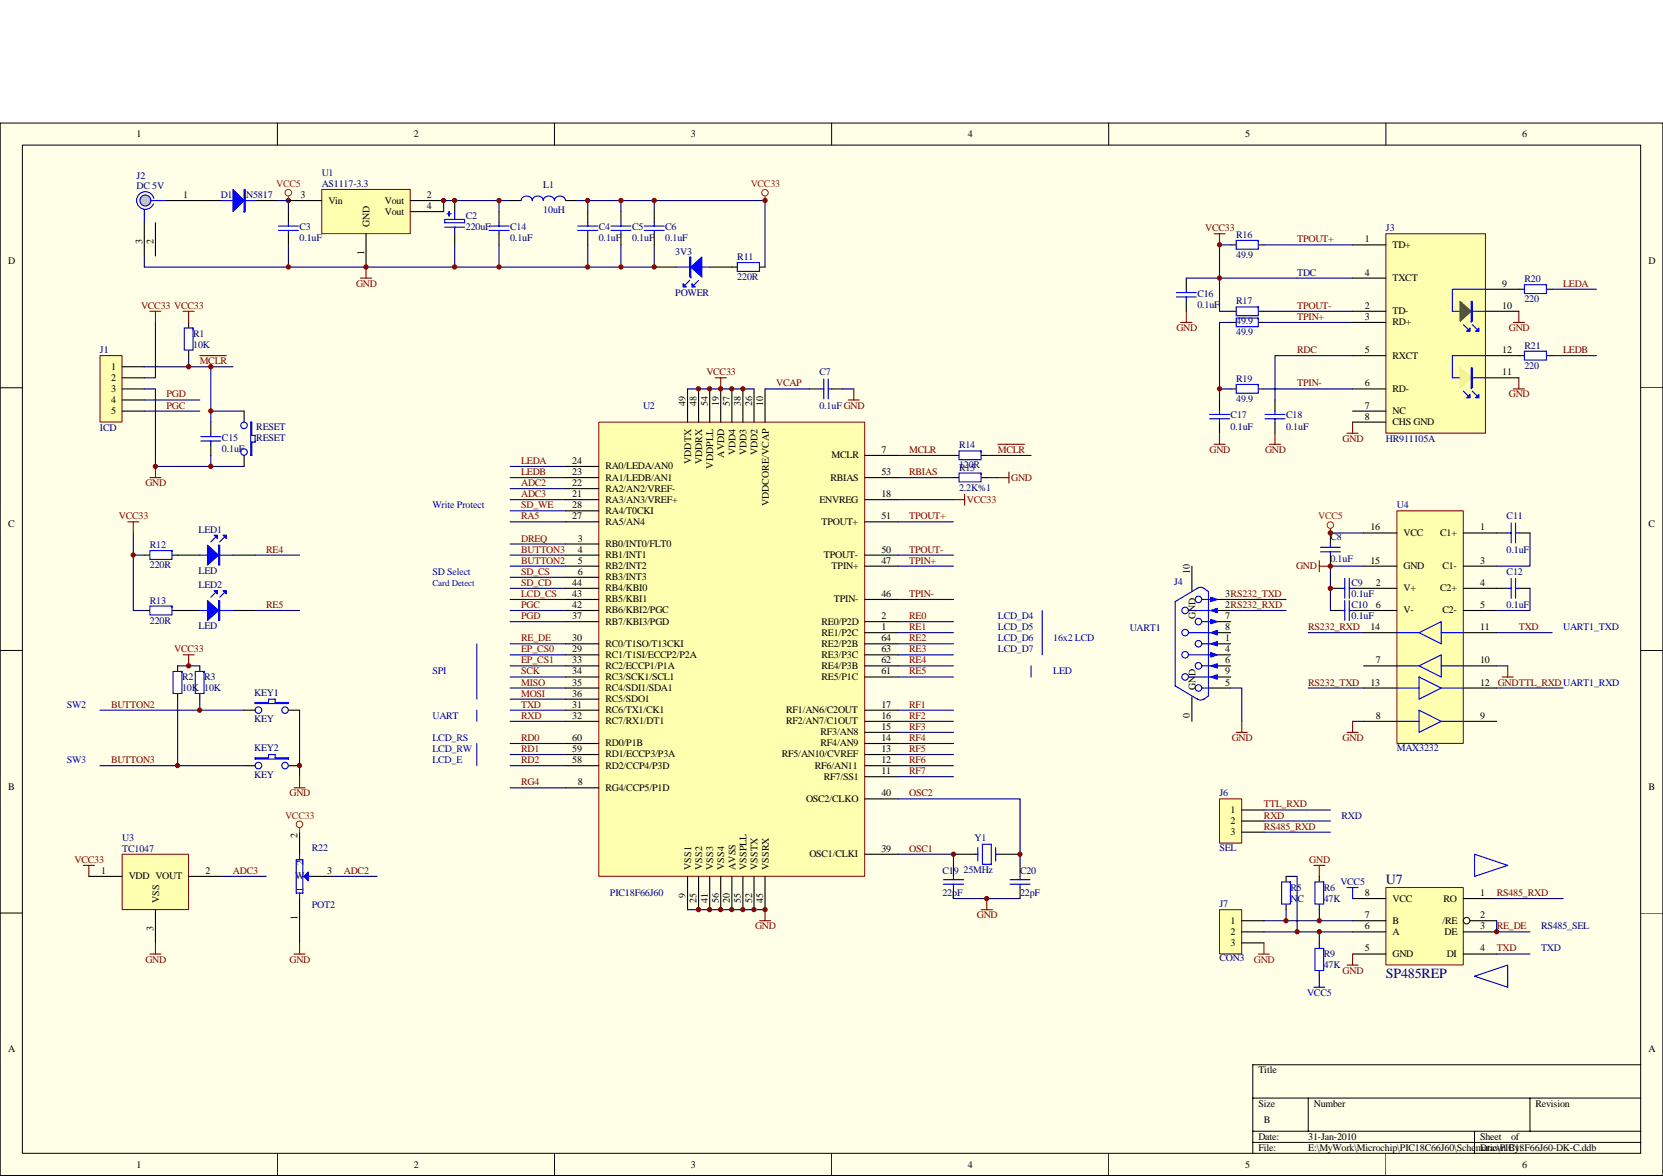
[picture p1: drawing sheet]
<svg xmlns="http://www.w3.org/2000/svg" width="297mm" height="210mm" viewBox="0 0 297 210" stroke-linecap="round" stroke-linejoin="round" font-family="sans-serif">
<path d="M0 22h297v187.9h-297z" fill="#ffffe8"/>
<g fill="none" stroke="#000" stroke-width=".18">
<path d="M0 22h297v187.9h-297zM4 25.9h289v180h-289zM49.5 22v3.9M99 22v3.9M148.5 22v3.9M198 22v3.9M247.5 22v3.9M0 69.2h4M293.1 69.2h3.9M0 116.1h4M293.1 116.1h3.9M0 163h4"/>
<path d="M293.1 163h3.9M223.8 196.1h69.3M233.7 196.1v5.9M273.3 196.1v5.9M293.1 190.1h-69.3v15.9M49.5 206v3.9M99 206v3.9M148.5 206v3.9M198 206v3.9M223.8 202h69.3M223.8 204h69.3M247.5 206v3.9"/>
<path d="M263.4 202v4"/>
</g>
<path d="M107 75.4h47.4v81.1h-47.4z" fill="#ffffb0"/>
<path d="M107 75.4h47.4v81.1h-47.4z" fill="none" stroke="#800000" stroke-width=".18"/>
<g fill="none" stroke="#000" stroke-width=".2">
<path d="M122.8 69.4v6M124.8 69.4v6M126.8 69.4v6M128.7 69.4v6M130.7 69.4v6M132.7 69.4v6M134.7 69.4v6M136.6 69.4v6M101 97.1h6M101 99.1h6M101 89.2h6M101 87.2h6"/>
<path d="M101 85.3h6M101 83.3h6M101 93.2h6M101 91.2h6M154.5 99.1h5.9M154.5 81.3h5.9M154.5 89.2h5.9M154.5 85.3h5.9M154.5 93.2h5.9M170.3 85.3h1M175.3 85.3h1M101 111h6"/>
<path d="M101 101.1h6M101 103.1h6M101 116.9h6M101 115h6M101 118.9h6M101 109h6M101 107h6M101 105.1h6M154.5 113h5.9M154.5 111h5.9M154.5 101.1h5.9M154.5 116.9h5.9"/>
<path d="M154.5 115h5.9M154.5 118.9h5.9M154.5 107h5.9M101 136.7h6M101 134.7h6M101 132.8h6M101 128.8h6M101 126.8h6M101 120.9h6M101 122.9h6M101 124.8h6M154.5 138.7h5.9"/>
<path d="M154.5 136.7h5.9M154.5 134.7h5.9M154.5 132.8h5.9M154.5 130.8h5.9M154.5 128.8h5.9M154.5 126.8h5.9M154.5 120.9h5.9M101 140.7h6M122.8 156.5v5.9M124.8 156.5v5.9M126.8 156.5v5.9M128.7 156.5v5.9"/>
<path d="M130.7 156.5v5.9M132.7 156.5v5.9M134.7 156.5v5.9M136.6 156.5v5.9M154.5 152.5h5.9M154.5 142.6h5.9M170.3 152.5h4M170.3 154.5v2M170.3 158.5v1.9M178.2 152.5h4M182.2 154.5v2M182.2 158.5v1.9"/>
</g>
<path d="M160.4 93.2h9.9M160.4 99.1h9.9M160.4 101.1h9.9M160.4 107h9.9M160.4 142.6h21.8v11.9M170.3 152.5v2M170.3 160.4h11.9" fill="none" stroke="#000080" stroke-width=".2"/>
<g fill="none" stroke="#00f" stroke-width=".2">
<path d="M168.5 157.9h3.6M168.5 157.1h3.6M170.3 156.5v.6M170.3 157.9v.6M174.3 152.5h.4M174.7 151.3v2.4M175.5 150.7h1.6v3.6h-1.6zM177.8 151.3v2.4M177.8 152.5h.4M180.4 157.9h3.6M180.4 157.1h3.6M182.2 156.5v.6"/>
<path d="M182.2 157.9v.6"/>
</g>
<path d="M175.3 162.4h1.9M176.3 160.4v2" fill="none" stroke="#800000" stroke-width=".2"/>
<path d="M171.3 84.5v1.5h3.9v-1.5z" fill-rule="evenodd" fill="#fff" stroke="#00f" stroke-width=".2"/>
<path d="M127.7 67.5h2M128.7 67.5v1.9M151.5 71.4h2M152.5 69.4v2M170.3 89.2h2M172.3 88.2v2M178.2 85.3h2M180.2 84.3v2M135.7 164.4h1.9M136.6 162.4v2" fill="none" stroke="#800000" stroke-width=".2"/>
<g fill="none" stroke="#000080" stroke-width=".2">
<path d="M122.8 69.4h11.9M150.5 69.4h2M91.1 85.3h9.9M91.1 83.3h9.9M160.4 85.3h9.9M160.4 89.2h9.9M176.3 85.3h1.9M91.1 111h9.9M91.1 109h9.9M160.4 111h9.9M160.4 113h9.9M91.1 126.8h9.9"/>
<path d="M91.1 128.8h9.9M160.4 120.9h9.9M122.8 162.4h13.8"/>
</g>
<path d="M144.6 69.4h2M148.5 69.4h2M170.3 81.3h1M175.3 81.3h1" fill="none" stroke="#000" stroke-width=".2"/>
<path d="M146.6 69.4h.5M147.1 67.7v3.5M147.9 69.4h.6M147.9 67.7v3.5" fill="none" stroke="#00f" stroke-width=".2"/>
<path d="M171.3 80.5v1.6h3.9v-1.6z" fill-rule="evenodd" fill="#fff" stroke="#00f" stroke-width=".2"/>
<path d="M51.5 35.8v2M79.2 35.8h11.9M51.5 43.7v4M81.2 43.7v4h-55.4M160.4 81.3h9.9" fill="none" stroke="#000080" stroke-width=".2"/>
<circle cx="51.5" cy="35.8" r=".39" fill="#800000" stroke="#800000" stroke-width=".18"/>
<g fill="none" stroke="#f00" stroke-width=".18">
<circle cx="51.5" cy="34.4" r=".58"/>
<circle cx="136.6" cy="34.4" r=".58"/>
</g>
<path d="M51.5 35v.8M136.6 35v.8" fill="none" stroke="#f00" stroke-width=".2"/>
<path d="M51.5 37.8v2M81.2 35.8v2M91.1 35.8h2M101 35.8h2M51.5 41.7v2M81.2 41.7v2" fill="none" stroke="#000" stroke-width=".2"/>
<path d="M51.5 39.8v.6M79.4 39.2h3.6v.6h-3.6zM79.8 38.2h.8M80.2 37.8v.8M81.2 37.8v1.4M93.1 35.8a1.01 1.01 0 0 1 1-.8 1.01 1.01 0 0 1 1 .8 1.01 1.01 0 0 1 .9-.8 1.01 1.01 0 0 1 1 .8 1.02 1.02 0 0 1 1-.8 1.02 1.02 0 0 1 1 .8M99 35.8a1.01 1.01 0 0 1 1-.8 1.01 1.01 0 0 1 1 .8M49.7 41.1h3.6M49.7 40.4h3.6M51.5 41.1v.6M79.4 40.6h3.6M81.2 40.6v1.1" fill="none" stroke="#00f" stroke-width=".2"/>
<path d="M64.4 49.7h2M65.4 47.7v2" fill="none" stroke="#800000" stroke-width=".2"/>
<path d="M57.5 33.8h15.8v7.9h-15.8z" fill="#ffffb0"/>
<path d="M57.5 33.8h15.8v7.9h-15.8z" fill="none" stroke="#800000" stroke-width=".18"/>
<path d="M51.5 35.8h6M73.3 35.8h5.9M73.3 37.8h5.9M65.4 41.7v6M130.7 47.7h1M135.7 47.7h.9" fill="none" stroke="#000" stroke-width=".2"/>
<path d="M79.2 35.8v2" fill="none" stroke="#000080" stroke-width=".2"/>
<path d="M131.7 46.9v1.6h4v-1.6z" fill-rule="evenodd" fill="#fff" stroke="#00f" stroke-width=".2"/>
<path d="M103 35.8h33.6" fill="none" stroke="#000080" stroke-width=".2"/>
<path d="M116.9 47.7h3.9M126.8 47.7h3.9" fill="none" stroke="#000" stroke-width=".2"/>
<path d="M25.8 37.4v2.4M27.5 35.4a1.56 1.56 0 0 0-2.4-.9 1.56 1.56 0 0 0-.1 2.5 1.56 1.56 0 0 0 2.4-.6M120.8 47.7h6M123.2 50.1l-.8 .7M124.8 50.1l-.8 .7" fill="none" stroke="#00f" stroke-width=".2"/>
<g fill="#00f" stroke="#00f" stroke-width=".2">
<path d="M123.4 47.7l2-1.8v3.6z"/>
<path d="M122 50.7l.6 .5h-.6z"/>
<path d="M123.6 50.7l.6 .5h-.6z"/>
<path d="M123.2 45.9h.2v3.6h-.2z" fill-rule="evenodd"/>
</g>
<circle cx="26" cy="35.8" r=".98" fill="#c0c0c0" stroke="#00f" stroke-width=".2"/>
<path d="M27 35.8h2.7M89.1 39.8v.6M87.4 41.1h3.5M87.4 40.4h3.5M89.1 41.1v.6" fill="none" stroke="#00f" stroke-width=".2"/>
<path d="M25.8 39.8v5.9M27.8 39.8v5.9M29.7 35.8h6M89.1 37.8v2M89.1 41.7v2" fill="none" stroke="#000" stroke-width=".2"/>
<path d="M25.8 45.7v2M89.1 43.7v4h-7.9" fill="none" stroke="#000080" stroke-width=".2"/>
<path d="M17.9 63.5h3.9v11.9h-3.9z" fill="#ffffb0"/>
<path d="M17.9 63.5h3.9v11.9h-3.9z" fill="none" stroke="#800000" stroke-width=".18"/>
<path d="M33.7 57.6v1M21.8 65.5h4M21.8 67.5h4M21.8 69.4h4M21.8 71.4h4M21.8 73.4h4M33.7 62.5v1" fill="none" stroke="#000" stroke-width=".2"/>
<path d="M27.8 57.6v9.9h-2M25.8 69.4h2v13.9M25.8 65.5h11.9" fill="none" stroke="#000080" stroke-width=".2"/>
<path d="M26.8 55.6h1.9M27.8 55.6v2M26.8 85.3h1.9M27.8 83.3v2" fill="none" stroke="#800000" stroke-width=".2"/>
<path d="M32.9 58.6v3.9h1.6v-3.9z" fill-rule="evenodd" fill="#fff" stroke="#00f" stroke-width=".2"/>
<path d="M32.7 55.6h2M33.7 55.6v2M35.7 63.5h4.7M178.2 79.3h4.8M14.9 154.5h2M15.9 154.5v2M26.8 170.3h1.9M27.8 168.4v1.9M52.5 170.3h2M53.5 168.4v1.9" fill="none" stroke="#800000" stroke-width=".2"/>
<path d="M37.7 75.4v2M37.7 79.3v2M53.5 148.6v3.9M55.5 156.5h3.9M53.5 160.4v4" fill="none" stroke="#000" stroke-width=".2"/>
<path d="M35.9 78.7h3.5M35.9 78h3.5M37.7 77.4v.6M37.7 78.7v.6M52.9 153.5h1.2v6h-1.2zM53.5 152.5v1M53.5 159.5v.9M54.1 156.5h1.4" fill="none" stroke="#00f" stroke-width=".2"/>
<g fill="none" stroke="#000080" stroke-width=".2">
<path d="M25.8 71.4h9.9M25.8 73.4h9.9M33.7 63.5v2M37.7 73.4h5.9M41.6 65.5h-3.9v9.9M37.7 81.3v2h-9.9M37.7 83.3h5.9M176.3 81.3h7.9M91.1 118.9h9.9M91.1 116.9h9.9M91.1 115h9.9M91.1 124.8h9.9"/>
<path d="M91.1 122.9h9.9M91.1 120.9h9.9M59.4 156.5h7.9M53.5 164.4v4"/>
</g>
<g fill="#800000" stroke="#800000" stroke-width=".18">
<circle cx="27.7" cy="83.3" r=".39"/>
<circle cx="37.6" cy="83.3" r=".39"/>
<circle cx="37.7" cy="73.4" r=".38"/>
<circle cx="37.6" cy="65.5" r=".39"/>
<circle cx="33.7" cy="65.5" r=".39"/>
</g>
<path d="M55.1 155.7v1.6l-.8-.8z" fill="#00f" stroke="#00f" stroke-width=".2"/>
<circle cx="53.5" cy="147.2" r=".58" fill="none" stroke="#f00" stroke-width=".18"/>
<path d="M53.5 147.8v.8" fill="none" stroke="#f00" stroke-width=".2"/>
<path d="M21.8 152.5h11.9v9.9h-11.9z" fill="#ffffb0"/>
<path d="M21.8 152.5h11.9v9.9h-11.9z" fill="none" stroke="#800000" stroke-width=".18"/>
<path d="M271.3 51.6h1M276.2 51.6h1M15.9 156.5h5.9M33.7 156.5h5.9M27.8 162.4v6" fill="none" stroke="#000" stroke-width=".2"/>
<g fill="none" stroke="#000080" stroke-width=".2">
<path d="M225.8 43.7h15.8M225.8 55.6h15.8M225.8 57.6h15.8M231.7 49.7h9.9M277.2 51.6h8M231.7 69.4h9.9M277.2 63.5h8M91.1 87.2h9.9M91.1 89.2h9.9M91.1 93.2h9.9M91.1 91.2h9.9M91.1 97.1h9.9"/>
<path d="M91.1 99.1h9.9M91.1 107h9.9M91.1 101.1h9.9M91.1 103.1h9.9M91.1 105.1h9.9M91.1 136.7h9.9M91.1 134.7h9.9M39.6 156.5h8"/>
</g>
<path d="M270.3 57.6h2M271.3 55.6v2M240.6 77.4h2M241.6 75.4v2M270.3 69.4h2M271.3 67.5v1.9" fill="none" stroke="#800000" stroke-width=".2"/>
<path d="M272.3 50.8v1.6h3.9v-1.6z" fill-rule="evenodd" fill="#fff" stroke="#00f" stroke-width=".2"/>
<path d="M271.3 63.5h1M276.2 63.5h1" fill="none" stroke="#000" stroke-width=".2"/>
<path d="M272.3 62.7v1.6h3.9v-1.6z" fill-rule="evenodd" fill="#fff" stroke="#00f" stroke-width=".2"/>
<path d="M247.6 41.8h17.7v35.5h-17.7z" fill="#ffffb0"/>
<path d="M247.5 41.7h17.8v35.6h-17.8z" fill="none" stroke="#800000" stroke-width=".18"/>
<g fill="none" stroke="#000" stroke-width=".2">
<path d="M241.6 43.7h5.9M241.6 49.7h5.9M241.6 55.6h5.9M241.6 57.6h5.9M265.3 55.6h6M265.3 51.6h6M219.8 69.4h1M224.8 69.4h1M241.6 63.5h5.9M241.6 69.4h5.9M241.6 73.4h5.9M241.6 75.4h5.9"/>
<path d="M265.3 63.5h6M265.3 67.5h6"/>
</g>
<path d="M261.4 58l.8 .8M263 58l.8 .8M265.3 51.6h-5.9v4h5.9M261.4 69.8l.8 .8M263 69.8l.8 .8M265.3 63.5h-5.9v4h5.9" fill="none" stroke="#00f" stroke-width=".2"/>
<path d="M260.8 53.8l2 1.8-2 1.8z" fill="#00bf00" stroke="#00bf00" stroke-width=".2"/>
<g fill="#00f" stroke="#00f" stroke-width=".2">
<path d="M263.6 59.2l.6-.6v.6z"/>
<path d="M262 59.2l.6-.6v.6z"/>
<path d="M263.6 71l.6-.6v.6z"/>
<path d="M262 71l.6-.6v.6z"/>
<path d="M262.8 53.8v3.6h.2v-3.6z" fill-rule="evenodd"/>
<path d="M262.8 65.7v3.5h.2v-3.5z" fill-rule="evenodd"/>
</g>
<path d="M260.8 65.7l2 1.8-2 1.7z" fill="#fdf101" stroke="#fdf101" stroke-width=".2"/>
<path d="M160.4 115h9.9M160.4 116.9h9.9M160.4 118.9h9.9M91.1 132.8h9.9M160.4 132.8h9.9M160.4 126.8h9.9M160.4 128.8h9.9M160.4 130.8h9.9M160.4 134.7h9.9M160.4 136.7h9.9M160.4 138.7h9.9M91.1 140.7h9.9" fill="none" stroke="#000080" stroke-width=".2"/>
<path d="M220.8 68.6v1.6h3.9v-1.6z" fill-rule="evenodd" fill="#fff" stroke="#00f" stroke-width=".2"/>
<path d="M219.8 57.6h1M224.8 57.6h1" fill="none" stroke="#000" stroke-width=".2"/>
<path d="M220.8 56.8v1.5h3.9v-1.5z" fill-rule="evenodd" fill="#fff" stroke="#00f" stroke-width=".2"/>
<path d="M219.8 55.6h1M224.8 55.6h1M217.8 71.4v2M217.8 75.4v2M227.7 71.4v2M227.7 75.4v2" fill="none" stroke="#000" stroke-width=".2"/>
<path d="M216 74h3.6M216 74.8h3.6M217.8 73.4v.6M217.8 74.8v.6M226 74h3.5M226 74.8h3.5M227.7 73.4v.6M227.7 74.8v.6" fill="none" stroke="#00f" stroke-width=".2"/>
<path d="M216.8 79.3h2M217.8 77.4v1.9M226.7 79.3h2M227.7 77.4v1.9" fill="none" stroke="#800000" stroke-width=".2"/>
<path d="M219.8 57.6h-2v13.8M217.8 69.4h2M225.8 69.4h5.9M241.6 63.5h-13.9v7.9" fill="none" stroke="#000080" stroke-width=".2"/>
<path d="M220.8 54.8v1.6h3.9v-1.6z" fill-rule="evenodd" fill="#fff" stroke="#00f" stroke-width=".2"/>
<path d="M219.8 43.7h1M224.8 43.7h1" fill="none" stroke="#000" stroke-width=".2"/>
<path d="M220.8 42.9v1.6h3.9v-1.6z" fill-rule="evenodd" fill="#fff" stroke="#00f" stroke-width=".2"/>
<path d="M211.9 49.7h19.8M219.8 43.7h-2v11.9h2" fill="none" stroke="#000080" stroke-width=".2"/>
<path d="M210.9 57.6h2M211.9 55.6v2M216.8 41.7h2M217.8 41.7v2" fill="none" stroke="#800000" stroke-width=".2"/>
<path d="M211.9 49.7v1.9M211.9 53.6v2" fill="none" stroke="#000" stroke-width=".2"/>
<path d="M210.1 52.2h3.6M210.1 53h3.6M211.9 51.6v.6M211.9 53v.6" fill="none" stroke="#00f" stroke-width=".2"/>
<path d="M249.5 91.2h11.9v41.5h-11.9z" fill="#ffffb0"/>
<path d="M249.5 91.2h11.9v41.5h-11.9z" fill="none" stroke="#800000" stroke-width=".18"/>
<g fill="none" stroke="#00f" stroke-width=".2">
<path d="M235.9 98.5h3.5M235.9 97.7h3.5M237.6 97.1v.6M237.6 98.5v.6M269.3 95.2h.6M269.9 93.4v3.5M270.7 93.4v3.5M270.7 95.2h.6M239.6 105.1h.6M239.6 109h.6M240.2 103.3v3.5M240.2 107.2v3.6"/>
<path d="M241 105.1h.6M241 103.3v3.5M241 107.2v3.6M241 109h.6M249.5 113h4M249.5 118.9h4M253.5 113l3.9-2v4zM253.5 118.9l3.9-2v4zM257.4 113h4M257.4 118.9h4M269.3 105.1h.6M269.9 103.3v3.5"/>
<path d="M270.7 105.1h.6M270.7 103.3v3.5M249.5 122.9h4M249.5 128.8h4M253.5 126.8l3.9 2-3.9 2zM253.5 120.9l3.9 2-3.9 1.9zM257.4 122.9h4M257.4 128.8h4"/>
</g>
<g fill="none" stroke="#000" stroke-width=".2">
<path d="M25.8 99.1h1M30.7 99.1h1M237.6 95.2v1.9M237.6 99.1v2M243.6 95.2h5.9M261.4 95.2h7.9M271.3 95.2h2M237.6 105.1h2M237.6 109h2M241.6 105.1h7.9M241.6 109h7.9M243.6 113h5.9"/>
<path d="M243.6 118.9h5.9M243.6 101.1h5.9M261.4 113h5.9M261.4 118.9h5.9M261.4 105.1h7.9M261.4 101.1h5.9M261.4 109h5.9M271.3 105.1h2M243.6 122.9h5.9M243.6 128.8h5.9M261.4 122.9h5.9M261.4 128.8h5.9"/>
</g>
<path d="M237.6 95.2h6M273.3 95.2v5.9h-6M233.7 113h9.9M243.6 101.1h-6v7.9M267.3 113h9.9M267.3 118.9h2M273.3 105.1v3.9h-6M233.7 122.9h9.9M241.6 128.8h2M267.3 122.9h11.9" fill="none" stroke="#000080" stroke-width=".2"/>
<circle cx="237.6" cy="93.8" r=".58" fill="none" stroke="#f00" stroke-width=".18"/>
<path d="M237.6 94.4v.8" fill="none" stroke="#f00" stroke-width=".2"/>
<path d="M235.6 100.1v2M235.6 101.1h2M269.3 118.9v2M240.6 130.8h2M241.6 128.8v2M268.3 120.9h2" fill="none" stroke="#800000" stroke-width=".2"/>
<path d="M26.8 98.3v1.6h3.9v-1.6z" fill-rule="evenodd" fill="#fff" stroke="#00f" stroke-width=".2"/>
<path d="M31.7 99.1h4M41.6 99.1h4M25.8 109h1M30.7 109h1" fill="none" stroke="#000" stroke-width=".2"/>
<path d="M35.7 99.1h5.9M38.5 95.9l-.8 .9M40 95.9l-.8 .9" fill="none" stroke="#00f" stroke-width=".2"/>
<g fill="#00f" stroke="#00f" stroke-width=".2">
<path d="M37.1 97.3l1.9 1.8-1.9 1.8z"/>
<path d="M39.8 95.6h.6v.6z"/>
<path d="M38.2 95.6h.6v.6z"/>
<path d="M39 97.3h.2v3.6h-.2z" fill-rule="evenodd"/>
</g>
<path d="M26.8 108.2v1.6h3.9v-1.6z" fill-rule="evenodd" fill="#fff" stroke="#00f" stroke-width=".2"/>
<path d="M105 37.8v2M110.9 37.8v2M116.9 37.8v2M105 41.7v2M110.9 41.7v2M116.9 41.7v2M31.7 109h4M35.7 118.9v1M41.6 109h4M35.7 123.8v1" fill="none" stroke="#000" stroke-width=".2"/>
<g fill="none" stroke="#00f" stroke-width=".2">
<path d="M105 39.8v.6M110.9 39.8v.6M116.9 39.8v.6M103.2 41.1h3.6M103.2 40.4h3.6M105 41.1v.6M109.1 41.1h3.6M109.1 40.4h3.6M110.9 41.1v.6M115.1 41.1h3.5M115.1 40.4h3.5M116.9 41.1v.6"/>
<path d="M35.7 109h5.9M38.5 105.9l-.8 .7M40 105.9l-.8 .7M85.2 115v9.8M85.2 126.8v2"/>
</g>
<g fill="#00f" stroke="#00f" stroke-width=".2">
<path d="M37.1 107.2l1.9 1.8-1.9 1.8z"/>
<path d="M39.8 105.5h.6v.5z"/>
<path d="M38.2 105.5h.6v.5z"/>
<path d="M39 107.2h.2v3.6h-.2z" fill-rule="evenodd"/>
</g>
<path d="M89.1 35.8v2M105 35.8v2M110.9 35.8v2M116.9 35.8v2M136.6 35.8v11.9M105 43.7v4M110.9 43.7v4M116.9 43.7v4h-27.8M23.8 95.2v13.8h2M23.8 99.1h2M45.6 99.1h7.9M45.6 109h7.9" fill="none" stroke="#000080" stroke-width=".2"/>
<path d="M22.8 93.2h2M23.8 93.2v2" fill="none" stroke="#800000" stroke-width=".2"/>
<path d="M34.9 119.9v3.9h1.5v-3.9z" fill-rule="evenodd" fill="#fff" stroke="#00f" stroke-width=".2"/>
<path d="M17.9 126.8h25.7" fill="none" stroke="#000080" stroke-width=".2"/>
<path d="M31.7 118.9v1M31.7 123.8v1" fill="none" stroke="#000" stroke-width=".2"/>
<path d="M30.9 119.9v3.9h1.6v-3.9z" fill-rule="evenodd" fill="#fff" stroke="#00f" stroke-width=".2"/>
<path d="M136.6 69.4h8M31.7 118.9h4M219.8 107h9.9M219.8 109h9.9M17.9 136.7h25.7M31.7 124.8v11.9M35.7 124.8v2M53.5 126.8v11.9M219.8 122.9h2v5.9M160.4 152.5h9.9" fill="none" stroke="#000080" stroke-width=".2"/>
<path d="M32.7 116.9h2M33.7 116.9v2M53.5 138.7v2M220.8 130.8h2M221.8 128.8v2M52.5 140.7h2" fill="none" stroke="#800000" stroke-width=".2"/>
<g fill="#800000" stroke="#800000" stroke-width=".18">
<circle cx="23.8" cy="99.1" r=".38"/>
<circle cx="33.7" cy="118.9" r=".38"/>
<circle cx="128.7" cy="69.4" r=".39"/>
<circle cx="130.7" cy="162.4" r=".38"/>
<circle cx="124.8" cy="162.4" r=".39"/>
<circle cx="132.7" cy="69.4" r=".38"/>
<circle cx="126.7" cy="162.4" r=".38"/>
<circle cx="136.6" cy="162.4" r=".38"/>
<circle cx="124.8" cy="69.4" r=".39"/>
<circle cx="134.7" cy="162.4" r=".38"/>
<circle cx="126.7" cy="69.4" r=".38"/>
<circle cx="132.7" cy="162.4" r=".38"/>
<circle cx="128.7" cy="162.4" r=".39"/>
<circle cx="130.7" cy="69.4" r=".38"/>
<circle cx="79.2" cy="35.8" r=".39"/>
<circle cx="136.6" cy="35.8" r=".39"/>
<circle cx="116.9" cy="47.7" r=".39"/>
<circle cx="105" cy="35.8" r=".39"/>
<circle cx="110.9" cy="35.8" r=".39"/>
<circle cx="116.8" cy="35.8" r=".39"/>
<circle cx="110.9" cy="47.7" r=".38"/>
<circle cx="105" cy="47.7" r=".38"/>
<circle cx="176.2" cy="160.4" r=".39"/>
<circle cx="182.2" cy="152.5" r=".38"/>
<circle cx="170.3" cy="152.5" r=".38"/>
<circle cx="217.8" cy="69.4" r=".38"/>
<circle cx="217.8" cy="43.7" r=".38"/>
<circle cx="217.8" cy="49.6" r=".39"/>
<circle cx="237.6" cy="105" r=".39"/>
<circle cx="237.6" cy="101.1" r=".39"/>
<circle cx="237.6" cy="95.2" r=".39"/>
</g>
<g fill="none" stroke="#00f" stroke-width=".2">
<path d="M39.6 35.8h6M184.2 118.9v2M186.2 109v7.9M212.3 116.9h3.6M212.3 113h3.6M212.3 109h3.6M214.7 118.9h1.2M214.7 115h1.2M214.7 111h1.2M214.7 107h1.2M215 105.1l-.5-.2h-.5l-4.1 2.5v15.1l4 2.3M215.1 105.1l.8 .5v18.6l-.8 .6"/>
<path d="M85.2 132.8v3.9M212.3 120.9h3.6M213.9 124.8l.6 .2 .5-.2M214.7 122.9h1.2"/>
<circle cx="211.7" cy="109" r=".59"/>
<circle cx="211.7" cy="116.9" r=".59"/>
<circle cx="211.7" cy="113" r=".59"/>
<circle cx="214.1" cy="118.9" r=".59"/>
<circle cx="214.1" cy="107" r=".58"/>
<circle cx="214.1" cy="114.9" r=".58"/>
<circle cx="214.1" cy="111" r=".58"/>
<circle cx="211.7" cy="120.9" r=".59"/>
<circle cx="214.1" cy="122.8" r=".58"/>
</g>
<g fill="none" stroke="#000" stroke-width=".2">
<path d="M35.7 35.8h3.9M45.6 35.8h3.9M212.9 101.1v4.4M215.9 115h3.9M215.9 118.9h3.9M215.9 109h3.9M215.9 111h3.9M215.9 107h3.9M215.9 113h3.9M215.9 116.9h3.9M212.9 124.4v4.4M215.9 120.9h3.9"/>
<path d="M215.9 122.9h3.9"/>
</g>
<g fill="#00f" stroke="#00f" stroke-width=".2">
<path d="M216.3 115l1.1-.4v.7z"/>
<path d="M216.3 118.9l1.1-.4v.8z"/>
<path d="M216.3 109l1.1-.4v.8z"/>
<path d="M216.3 110.6l1.1 .4-1.1 .4z"/>
<path d="M216.3 106.6l1.1 .4-1.1 .4z"/>
<path d="M216.3 113l1.1-.4v.8z"/>
<path d="M216.3 116.5l1.1 .4-1.1 .4z"/>
<path d="M216.3 120.9l1.1-.4v.8z"/>
<path d="M41.6 33.8l2 2-2 2z"/>
<path d="M43.6 33.8v4h.2v-4z" fill-rule="evenodd"/>
</g>
<path d="M247.6 158.5h13.8v13.8h-13.8z" fill="#ffffb0"/>
<path d="M247.5 158.5h13.9v13.8h-13.9z" fill="none" stroke="#800000" stroke-width=".18"/>
<path d="M241.6 160.4h5.9M241.6 164.4h5.9M241.6 166.4h5.9M241.6 170.3h5.9M261.4 160.4h5.9M261.4 166.4h5.9M261.4 170.3h5.9M262.6 164.4h4.7" fill="none" stroke="#000" stroke-width=".2"/>
<circle cx="262" cy="164.4" r=".58" fill="none" stroke="#000" stroke-width=".18"/>
<path d="M240.6 158.5h2M241.6 158.5v1.9M263.4 152.5l5.9 2-5.9 2zM234.7 176.3h1.9M235.6 174.3v2M263.4 174.3l5.9-2v4z" fill="none" stroke="#00f" stroke-width=".2"/>
<path d="M234.7 154.5h1.9M235.6 154.5v2M240.6 172.3h2M241.6 170.3v2" fill="none" stroke="#800000" stroke-width=".2"/>
<path d="M229.7 156.5h2v9.9M225.8 166.4h15.8M225.8 164.4h15.8M267.3 164.4v2h6M267.3 160.4h11.9M267.3 170.3h6" fill="none" stroke="#000080" stroke-width=".2"/>
<circle cx="267.3" cy="166.4" r=".39" fill="#800000" stroke="#800000" stroke-width=".18"/>
<path d="M217.8 162.5h4v7.8h-4z" fill="#ffffb0"/>
<path d="M217.8 162.4h4v7.9h-4z" fill="none" stroke="#800000" stroke-width=".18"/>
<path d="M221.8 164.4h4M221.8 166.4h4M221.8 168.4h4" fill="none" stroke="#000" stroke-width=".2"/>
<path d="M224.8 170.3h1.9M225.8 168.4v1.9" fill="none" stroke="#bf0000" stroke-width=".2"/>
<path d="M217.8 142.7h4v7.8h-4z" fill="#ffffb0"/>
<path d="M217.8 142.6h4v7.9h-4z" fill="none" stroke="#800000" stroke-width=".18"/>
<path d="M221.8 144.6h4M221.8 146.6h4M221.8 148.6h4M235.6 156.5v1M235.6 161.4v1" fill="none" stroke="#000" stroke-width=".2"/>
<path d="M225.8 146.6h11.8M225.8 144.6h11.8M225.8 148.6h11.8" fill="none" stroke="#000080" stroke-width=".2"/>
<path d="M234.9 157.5v3.9h1.5v-3.9z" fill-rule="evenodd" fill="#fff" stroke="#00f" stroke-width=".2"/>
<path d="M235.6 168.4v1M235.6 173.3v1" fill="none" stroke="#000" stroke-width=".2"/>
<path d="M234.9 169.4v3.9h1.5v-3.9z" fill-rule="evenodd" fill="#fff" stroke="#00f" stroke-width=".2"/>
<path d="M229.7 156.5v1M229.7 161.4v1" fill="none" stroke="#000" stroke-width=".2"/>
<path d="M228.9 157.5v3.9h1.6v-3.9z" fill-rule="evenodd" fill="#fff" stroke="#00f" stroke-width=".2"/>
<path d="M49.5 35.8h2M229.7 162.4v2M235.6 162.4v2M235.6 166.4v2" fill="none" stroke="#000080" stroke-width=".2"/>
<g fill="#800000" stroke="#800000" stroke-width=".18">
<circle cx="231.7" cy="166.4" r=".38"/>
<circle cx="235.6" cy="166.4" r=".38"/>
<circle cx="229.7" cy="164.4" r=".38"/>
<circle cx="235.6" cy="164.4" r=".38"/>
<circle cx="89.1" cy="47.7" r=".38"/>
<circle cx="89.1" cy="35.8" r=".39"/>
<circle cx="81.2" cy="35.8" r=".39"/>
<circle cx="35.7" cy="126.8" r=".38"/>
<circle cx="31.7" cy="136.7" r=".38"/>
<circle cx="53.5" cy="136.7" r=".38"/>
<circle cx="81.2" cy="47.7" r=".39"/>
<circle cx="65.4" cy="47.7" r=".39"/>
<circle cx="51.5" cy="47.7" r=".39"/>
</g>
<g fill="none" stroke="#00f" stroke-width=".2">
<path d="M44.8 75.4h.2v2.3h.6v1.2h-.6v2.4h-.2zM45.6 125.4h2.4v-.6h1.1v.6h2.4v.2h-5.9zM45.6 135.3h2.4v-.6h1.1v.6h2.4v.2h-5.9z"/>
<circle cx="43.6" cy="76" r=".58"/>
<circle cx="43.6" cy="80.7" r=".58"/>
<circle cx="46.2" cy="136.7" r=".59"/>
<circle cx="46.2" cy="126.8" r=".59"/>
<circle cx="50.9" cy="136.7" r=".58"/>
<circle cx="50.9" cy="126.8" r=".58"/>
</g>
<path d="M43.6 73.4v2M43.6 81.3v2M43.6 126.8h2M43.6 136.7h2M51.5 126.8h2M51.5 136.7h2" fill="none" stroke="#000" stroke-width=".2"/>
<g font-size="2.5" fill="#000080">
<text x="247.5" y="157.9">U7</text>
<text x="247.5" y="174.7">SP485REP</text>
</g>
<g font-size="1.8">
<text x="24.4" y="24.5">1</text>
<text x="73.9" y="24.5">2</text>
<text x="123.4" y="24.5">3</text>
<text x="172.9" y="24.5">4</text>
<text x="222.4" y="24.5">5</text>
<text x="271.9" y="24.5">6</text>
<text x="32.7" y="35.3">1</text>
<text x="53.7" y="35.3">3</text>
<text x="76.3" y="35.3">2</text>
<text x="58.6" y="36.3">Vin</text>
<text x="66" y="40.6" transform="rotate(-90 66 40.6)">GND</text>
<text x="68.7" y="36.3">Vout</text>
<text x="68.7" y="38.3">Vout</text>
<text x="76.3" y="37.3">4</text>
<text x="1.4" y="47.2">D</text>
<text x="25.4" y="43.5" transform="rotate(-90 25.4 43.5)">3</text>
<text x="27.4" y="43.5" transform="rotate(-90 27.4 43.5)">2</text>
<text x="65" y="45.5" transform="rotate(-90 65 45.5)">1</text>
<text x="243.8" y="43.3">1</text>
<text x="248.7" y="44.3">TD+</text>
<text x="294.4" y="47.2">D</text>
<text x="243.8" y="49.2">4</text>
<text x="248.7" y="50.2">TXCT</text>
<text x="268.3" y="51.2">9</text>
<text x="243.8" y="55.1">2</text>
<text x="243.8" y="57.1">3</text>
<text x="248.7" y="56.1">TD-</text>
<text x="248.7" y="58.1">RD+</text>
<text x="268.3" y="55.1">10</text>
<text x="243.8" y="63.1">5</text>
<text x="248.7" y="64.1">RXCT</text>
<text x="268.3" y="63.1">12</text>
<text x="19.8" y="66">1</text>
<text x="19.8" y="68">2</text>
<text x="19.8" y="70">3</text>
<text x="19.8" y="72">4</text>
<text x="243.8" y="69">6</text>
<text x="248.7" y="70">RD-</text>
<text x="268.3" y="67">11</text>
<text x="19.8" y="73.9">5</text>
<text x="122.4" y="72.4" transform="rotate(-90 122.4 72.4)">49</text>
<text x="124.4" y="72.4" transform="rotate(-90 124.4 72.4)">48</text>
<text x="126.4" y="72.4" transform="rotate(-90 126.4 72.4)">54</text>
<text x="128.4" y="72.4" transform="rotate(-90 128.4 72.4)">19</text>
<text x="130.4" y="72.4" transform="rotate(-90 130.4 72.4)">57</text>
<text x="132.4" y="72.4" transform="rotate(-90 132.4 72.4)">38</text>
<text x="134.3" y="72.4" transform="rotate(-90 134.3 72.4)">26</text>
<text x="136.3" y="72.4" transform="rotate(-90 136.3 72.4)">10</text>
<text x="243.8" y="72.9">7</text>
<text x="243.8" y="74.9">8</text>
<text x="248.7" y="73.9">NC</text>
<text x="248.7" y="75.9">CHS GND</text>
<text x="102.2" y="82.8">24</text>
<text x="108.1" y="83.8">RA0/LEDA/AN0</text>
<text x="123.4" y="82.9" transform="rotate(-90 123.4 82.9)">VDDTX</text>
<text x="125.4" y="82.9" transform="rotate(-90 125.4 82.9)">VDDRX</text>
<text x="127.4" y="83.7" transform="rotate(-90 127.4 83.7)">VDDPLL</text>
<text x="129.4" y="81.7" transform="rotate(-90 129.4 81.7)">AVDD</text>
<text x="131.4" y="81.3" transform="rotate(-90 131.4 81.3)">VDD4</text>
<text x="133.3" y="81.3" transform="rotate(-90 133.3 81.3)">VDD3</text>
<text x="135.3" y="81.3" transform="rotate(-90 135.3 81.3)">VDD2</text>
<text x="148.5" y="81.9">MCLR</text>
<text x="157.4" y="80.9">7</text>
<text x="102.2" y="88.8">21</text>
<text x="102.2" y="86.8">22</text>
<text x="102.2" y="84.8">23</text>
<text x="108.1" y="89.8">RA3/AN3/VREF+</text>
<text x="108.1" y="87.8">RA2/AN2/VREF-</text>
<text x="108.1" y="85.8">RA1/LEDB/AN1</text>
<text x="146.4" y="89.8">ENVREG</text>
<text x="148.3" y="85.8">RBIAS</text>
<text x="157.4" y="88.8">18</text>
<text x="157.4" y="84.8">53</text>
<text x="1.4" y="94.1">C</text>
<text x="102.2" y="92.7">27</text>
<text x="102.2" y="90.7">28</text>
<text x="108.1" y="93.7">RA5/AN4</text>
<text x="108.1" y="91.7">RA4/T0CKI</text>
<text x="137.3" y="90.4" transform="rotate(-90 137.3 90.4)">VDDCORE/VCAP</text>
<text x="146.7" y="93.7">TPOUT+</text>
<text x="157.4" y="92.7">51</text>
<text x="244.8" y="94.7">16</text>
<text x="250.7" y="95.7">VCC</text>
<text x="257.2" y="95.7">C1+</text>
<text x="264.4" y="94.7">1</text>
<text x="294.4" y="94.1">C</text>
<text x="103.2" y="96.7">3</text>
<text x="103.2" y="98.7">4</text>
<text x="103.2" y="100.6">5</text>
<text x="108.1" y="97.7">RB0/INT0/FLT0</text>
<text x="108.1" y="99.7">RB1/INT1</text>
<text x="108.1" y="101.6">RB2/INT2</text>
<text x="147.1" y="99.7">TPOUT-</text>
<text x="148.5" y="101.6">TPIN+</text>
<text x="157.4" y="100.6">47</text>
<text x="157.4" y="98.7">50</text>
<text x="244.8" y="100.6">15</text>
<text x="250.7" y="101.6">GND</text>
<text x="257.6" y="101.6">C1-</text>
<text x="264.4" y="100.6">3</text>
<text x="102.2" y="106.6">43</text>
<text x="102.2" y="104.6">44</text>
<text x="103.2" y="102.6">6</text>
<text x="108.1" y="103.6">RB3/INT3</text>
<text x="108.1" y="107.6">RB5/KBI1</text>
<text x="108.1" y="105.6">RB4/KBI0</text>
<text x="148.9" y="107.6">TPIN-</text>
<text x="157.4" y="106.6">46</text>
<text x="212.5" y="102.5" transform="rotate(-90 212.5 102.5)">10</text>
<text x="218.8" y="106.6">3RS232_TXD</text>
<text x="245.7" y="104.6">2</text>
<text x="250.7" y="105.6">V+</text>
<text x="257.2" y="105.6">C2+</text>
<text x="264.4" y="104.6">4</text>
<text x="102.2" y="110.5">37</text>
<text x="102.2" y="108.6">42</text>
<text x="108.1" y="111.5">RB7/KBI3/PGD</text>
<text x="108.1" y="109.5">RB6/KBI2/PGC</text>
<text x="146.7" y="113.5">RE1/P2C</text>
<text x="146.7" y="111.5">RE0/P2D</text>
<text x="157.4" y="112.5">1</text>
<text x="157.4" y="110.5">2</text>
<text x="213.5" y="110.6" transform="rotate(-90 213.5 110.6)">GND</text>
<text x="218.8" y="108.6">2RS232_RXD</text>
<text x="218.8" y="110.5">7</text>
<text x="218.8" y="112.5">8</text>
<text x="244.8" y="112.5">14</text>
<text x="245.7" y="108.6">6</text>
<text x="250.7" y="109.5">V-</text>
<text x="257.6" y="109.5">C2-</text>
<text x="264.4" y="112.5">11</text>
<text x="264.4" y="108.6">5</text>
<text x="102.2" y="116.5">29</text>
<text x="102.2" y="114.5">30</text>
<text x="102.2" y="118.4">33</text>
<text x="108.1" y="117.5">RC1/T1SI/ECCP2/P2A</text>
<text x="108.1" y="115.5">RC0/T1SO/T13CKI</text>
<text x="108.1" y="119.4">RC2/ECCP1/P1A</text>
<text x="146.7" y="119.4">RE4/P3B</text>
<text x="146.7" y="117.5">RE3/P3C</text>
<text x="146.7" y="115.5">RE2/P2B</text>
<text x="157.4" y="118.4">62</text>
<text x="157.4" y="116.5">63</text>
<text x="157.4" y="114.5">64</text>
<text x="218.8" y="114.5">1</text>
<text x="218.8" y="118.4">6</text>
<text x="218.8" y="116.5">4</text>
<text x="245.7" y="118.4">7</text>
<text x="264.4" y="118.4">10</text>
<text x="102.2" y="120.4">34</text>
<text x="102.2" y="122.4">35</text>
<text x="102.2" y="124.4">36</text>
<text x="108.1" y="121.4">RC3/SCK1/SCL1</text>
<text x="108.1" y="123.4">RC4/SDI1/SDA1</text>
<text x="108.1" y="125.4">RC5/SDO1</text>
<text x="146.7" y="121.4">RE5/P1C</text>
<text x="157.4" y="120.4">61</text>
<text x="213.5" y="123.3" transform="rotate(-90 213.5 123.3)">GND</text>
<text x="218.8" y="120.4">9</text>
<text x="218.8" y="122.4">5</text>
<text x="244.8" y="122.4">13</text>
<text x="264.4" y="122.4">12</text>
<text x="102.2" y="126.4">31</text>
<text x="102.2" y="128.3">32</text>
<text x="108.1" y="127.4">RC6/TX1/CK1</text>
<text x="108.1" y="129.3">RC7/RX1/DT1</text>
<text x="140.4" y="129.3">RF2/AN7/C1OUT</text>
<text x="140.4" y="127.4">RF1/AN6/C2OUT</text>
<text x="146.6" y="131.3">RF3/AN8</text>
<text x="157.4" y="130.3">15</text>
<text x="157.4" y="128.3">16</text>
<text x="157.4" y="126.4">17</text>
<text x="212.5" y="128.2" transform="rotate(-90 212.5 128.2)">0</text>
<text x="245.7" y="128.3">8</text>
<text x="264.4" y="128.3">9</text>
<text x="102.2" y="136.2">58</text>
<text x="102.2" y="134.3">59</text>
<text x="102.2" y="132.3">60</text>
<text x="108.1" y="137.2">RD2/CCP4/P3D</text>
<text x="108.1" y="135.3">RD1/ECCP3/P3A</text>
<text x="108.1" y="133.3">RD0/P1B</text>
<text x="139.6" y="135.3">RF5/AN10/CVREF</text>
<text x="145.6" y="137.2">RF6/AN11</text>
<text x="146.6" y="133.3">RF4/AN9</text>
<text x="157.4" y="132.3">14</text>
<text x="157.4" y="134.3">13</text>
<text x="157.4" y="136.2">12</text>
<text x="1.4" y="141">B</text>
<text x="103.2" y="140.2">8</text>
<text x="108.1" y="141.2">RG4/CCP5/P1D</text>
<text x="144" y="143.2">OSC2/CLKO</text>
<text x="147.1" y="139.2">RF7/SS1</text>
<text x="157.4" y="138.2">11</text>
<text x="157.4" y="142.2">40</text>
<text x="294.4" y="141">B</text>
<text x="53.1" y="149.6" transform="rotate(-90 53.1 149.6)">2</text>
<text x="219.8" y="145.2">1</text>
<text x="219.8" y="147.1">2</text>
<text x="219.8" y="149.1">3</text>
<text x="54.1" y="154.5" transform="rotate(-90 54.1 154.5)">2</text>
<text x="123.4" y="155.3" transform="rotate(-90 123.4 155.3)">VSS1</text>
<text x="125.4" y="155.3" transform="rotate(-90 125.4 155.3)">VSS2</text>
<text x="127.4" y="155.3" transform="rotate(-90 127.4 155.3)">VSS3</text>
<text x="129.4" y="155.3" transform="rotate(-90 129.4 155.3)">VSS4</text>
<text x="131.4" y="155.3" transform="rotate(-90 131.4 155.3)">AVSS</text>
<text x="133.3" y="155.3" transform="rotate(-90 133.3 155.3)">VSSPLL</text>
<text x="135.3" y="155.3" transform="rotate(-90 135.3 155.3)">VSSTX</text>
<text x="137.3" y="155.3" transform="rotate(-90 137.3 155.3)">VSSRX</text>
<text x="144.6" y="153.1">OSC1/CLKI</text>
<text x="157.4" y="152.1">39</text>
<text x="18.1" y="156">1</text>
<text x="23" y="157">VDD VOUT</text>
<text x="28.4" y="161.2" transform="rotate(-90 28.4 161.2)">VSS</text>
<text x="36.7" y="156">2</text>
<text x="52.7" y="157">W</text>
<text x="54.1" y="159.3" transform="rotate(-90 54.1 159.3)">1</text>
<text x="58.4" y="156">3</text>
<text x="122.4" y="160.3" transform="rotate(-90 122.4 160.3)">9</text>
<text x="124.4" y="161.2" transform="rotate(-90 124.4 161.2)">25</text>
<text x="126.4" y="161.2" transform="rotate(-90 126.4 161.2)">41</text>
<text x="128.4" y="161.2" transform="rotate(-90 128.4 161.2)">56</text>
<text x="130.4" y="161.2" transform="rotate(-90 130.4 161.2)">20</text>
<text x="132.4" y="161.2" transform="rotate(-90 132.4 161.2)">55</text>
<text x="134.3" y="161.2" transform="rotate(-90 134.3 161.2)">52</text>
<text x="136.3" y="161.2" transform="rotate(-90 136.3 161.2)">45</text>
<text x="243.8" y="160">8</text>
<text x="248.7" y="161">VCC</text>
<text x="257.8" y="161">RO</text>
<text x="264.4" y="160">1</text>
<text x="27.4" y="166.2" transform="rotate(-90 27.4 166.2)">3</text>
<text x="53.1" y="164.2" transform="rotate(-90 53.1 164.2)">1</text>
<text x="219.8" y="165">1</text>
<text x="219.8" y="166.9">2</text>
<text x="243.8" y="165.9">6</text>
<text x="243.8" y="164">7</text>
<text x="248.7" y="166.9">A</text>
<text x="248.7" y="165">B</text>
<text x="257.6" y="165">/RE</text>
<text x="258" y="166.9">DE</text>
<text x="264.4" y="165.9">3</text>
<text x="264.4" y="164">2</text>
<text x="219.8" y="168.9">3</text>
<text x="243.8" y="169.9">5</text>
<text x="248.7" y="170.9">GND</text>
<text x="258.4" y="170.9">DI</text>
<text x="264.4" y="169.9">4</text>
<text x="1.4" y="187.9">A</text>
<text x="224.8" y="191.6">Title</text>
<text x="294.4" y="187.9">A</text>
<text x="224.8" y="197.6">Size</text>
<text x="234.7" y="197.6">Number</text>
<text x="274.3" y="197.6">Revision</text>
<text x="224.8" y="203.5">Date:</text>
<text x="225.8" y="200.6">B</text>
<text x="233.7" y="203.5">31-Jan-2010</text>
<text x="264.4" y="203.5">Sheet</text>
<text x="269.9" y="203.5">of</text>
<text x="24.4" y="208.5">1</text>
<text x="73.9" y="208.5">2</text>
<text x="123.4" y="208.5">3</text>
<text x="172.9" y="208.5">4</text>
<text x="222.4" y="208.5">5</text>
<text x="224.8" y="205.5">File:</text>
<text x="233.7" y="205.5">E:\MyWork\Microchip\PIC18C66J60\Schematic\PIC18F66J60-DK-C.ddb</text>
<text x="264.4" y="205.5">Drawn By:</text>
<text x="271.9" y="208.5">6</text>
</g>
<g font-size="1.8" fill="#000080">
<text x="24.4" y="32">J2</text>
<text x="24.4" y="33.8">DC 5V</text>
<text x="39.4" y="35.3">D1</text>
<text x="43.4" y="35.3">IN5817</text>
<text x="57.5" y="31.4">U1</text>
<text x="57.5" y="33.4">AS1117-3.3</text>
<text x="97" y="33.6">L1</text>
<text x="53.5" y="41.1">C3</text>
<text x="83.2" y="39.1">C2</text>
<text x="83.2" y="41.1">220uF</text>
<text x="91.1" y="41.1">C14</text>
<text x="97" y="38.1">10uH</text>
<text x="107" y="41.1">C4</text>
<text x="112.9" y="41.1">C5</text>
<text x="118.8" y="41.1">C6</text>
<text x="247.5" y="41.3">J3</text>
<text x="53.5" y="43.1">0.1uF</text>
<text x="91.1" y="43.1">0.1uF</text>
<text x="107" y="43.1">0.1uF</text>
<text x="112.9" y="43.1">0.1uF</text>
<text x="118.8" y="43.1">0.1uF</text>
<text x="120.6" y="45.4">3V3</text>
<text x="131.7" y="46.4">R11</text>
<text x="220.8" y="42.5">R16</text>
<text x="220.8" y="46">49.9</text>
<text x="120.6" y="52.8">POWER</text>
<text x="131.7" y="50">220R</text>
<text x="213.9" y="53">C16</text>
<text x="231.7" y="49.2">TDC</text>
<text x="272.3" y="50.4">R20</text>
<text x="272.3" y="54">220</text>
<text x="213.9" y="54.9">0.1uF</text>
<text x="220.8" y="56.3">R18</text>
<text x="220.8" y="59.9">49.9</text>
<text x="220.8" y="54.4">R17</text>
<text x="220.8" y="57.9">49.9</text>
<text x="17.9" y="63.1">J1</text>
<text x="34.5" y="60.1">R1</text>
<text x="34.5" y="62.1">10K</text>
<text x="272.3" y="62.3">R21</text>
<text x="272.3" y="65.8">220</text>
<text x="146.4" y="67">C7</text>
<text x="220.8" y="68.2">R19</text>
<text x="220.8" y="71.8">49.9</text>
<text x="17.9" y="76.9">ICD</text>
<text x="45.8" y="76.7">RESET</text>
<text x="114.9" y="72.9">U2</text>
<text x="146.4" y="72.9">0.1uF GND</text>
<text x="219.8" y="74.7">C17</text>
<text x="219.8" y="76.7">0.1uF</text>
<text x="229.7" y="74.7">C18</text>
<text x="229.7" y="76.7">0.1uF</text>
<text x="39.6" y="78.7">C15</text>
<text x="39.6" y="80.7">0.1uF</text>
<text x="45.8" y="78.7">RESET</text>
<text x="171.3" y="80.1">R14</text>
<text x="171.3" y="83.6">120R</text>
<text x="247.5" y="78.9">HR911105A</text>
<text x="171.3" y="84">R15</text>
<text x="171.3" y="87.6">2.2K%1</text>
<text x="35.5" y="95.1">LED1</text>
<text x="249.5" y="90.7">U4</text>
<text x="269.1" y="92.7">C11</text>
<text x="26.8" y="97.9">R12</text>
<text x="26.8" y="101.4">220R</text>
<text x="237.6" y="96.5">C8</text>
<text x="237.6" y="100.4">0.1uF</text>
<text x="269.1" y="98.7">0.1uF</text>
<text x="26.8" y="107.8">R13</text>
<text x="35.5" y="102.4">LED</text>
<text x="35.5" y="105">LED2</text>
<text x="209.7" y="104.4">J4</text>
<text x="241.4" y="104.6">C9</text>
<text x="241.4" y="106.6">0.1uF</text>
<text x="269.1" y="102.6">C12</text>
<text x="26.8" y="111.3">220R</text>
<text x="35.5" y="112.3">LED</text>
<text x="201.8" y="112.7">UART1</text>
<text x="241.4" y="108.6">C10</text>
<text x="241.4" y="110.5">0.1uF</text>
<text x="269.1" y="108.6">0.1uF</text>
<text x="32.5" y="121.4">R2</text>
<text x="32.5" y="123.4">10K</text>
<text x="36.5" y="121.4">R3</text>
<text x="36.5" y="123.4">10K</text>
<text x="45.4" y="124.2">KEY1</text>
<text x="45.4" y="128.9">KEY</text>
<text x="45.4" y="134.1">KEY2</text>
<text x="249.5" y="134.1">MAX3232</text>
<text x="45.4" y="138.8">KEY</text>
<text x="217.8" y="142.2">J6</text>
<text x="239.6" y="146.2">RXD</text>
<text x="21.8" y="150.1">U3</text>
<text x="21.8" y="152.1">TC1047</text>
<text x="55.7" y="151.9">R22</text>
<text x="172.1" y="155.9">25MHz</text>
<text x="174.1" y="150.1">Y1</text>
<text x="217.8" y="151.9">SEL</text>
<text x="108.9" y="160">PIC18F66J60</text>
<text x="168.3" y="156">C19</text>
<text x="168.3" y="160">22pF</text>
<text x="182.2" y="156">C20</text>
<text x="182.2" y="160">22pF</text>
<text x="217.8" y="162">J7</text>
<text x="230.5" y="159">R5</text>
<text x="230.5" y="161">NC</text>
<text x="236.4" y="159">R6</text>
<text x="236.4" y="161">47K</text>
<text x="55.7" y="162.2">POT2</text>
<text x="275.2" y="165.9">RS485_SEL</text>
<text x="217.8" y="171.7">CON3</text>
<text x="236.4" y="170.9">R9</text>
<text x="236.4" y="172.8">47K</text>
<text x="275.2" y="169.9">TXD</text>
</g>
<g font-size="1.8" fill="#f00">
<text x="49.3" y="33.4">VCC5</text>
<text x="134.1" y="33.4">VCC33</text>
<text x="235.5" y="92.7">VCC5</text>
<text x="50.9" y="146.2">VCC33</text>
</g>
<g font-size="1.8" fill="#800000">
<text x="215.3" y="41.3">VCC33</text>
<text x="231.7" y="43.3">TPOUT+</text>
<text x="63.6" y="51.2">GND</text>
<text x="279.2" y="51.2">LEDA</text>
<text x="25.2" y="55.1">VCC33 VCC33</text>
<text x="210.1" y="59.1">GND</text>
<text x="231.7" y="55.1">TPOUT-</text>
<text x="231.7" y="57.1">TPIN+</text>
<text x="269.5" y="59.1">GND</text>
<text x="35.7" y="65">MCLR</text>
<text x="231.7" y="63.1">RDC</text>
<text x="279.2" y="63.1">LEDB</text>
<text x="29.7" y="71">PGD</text>
<text x="126.2" y="67">VCC33</text>
<text x="138.6" y="69">VCAP</text>
<text x="231.7" y="69">TPIN-</text>
<text x="269.5" y="71">GND</text>
<text x="29.7" y="72.9">PGC</text>
<text x="93.1" y="82.8">LEDA</text>
<text x="162.4" y="80.9">MCLR</text>
<text x="178.2" y="80.9">MCLR</text>
<text x="216" y="80.9">GND</text>
<text x="226" y="80.9">GND</text>
<text x="239.8" y="78.9">GND</text>
<text x="26" y="86.8">GND</text>
<text x="93.1" y="84.8">LEDB</text>
<text x="93.1" y="86.8">ADC2</text>
<text x="93.1" y="88.8">ADC3</text>
<text x="162.4" y="84.8">RBIAS</text>
<text x="172.7" y="89.8">VCC33</text>
<text x="180.6" y="85.8">GND</text>
<text x="21.2" y="92.7">VCC33</text>
<text x="93.1" y="90.7">SD_WE</text>
<text x="93.1" y="92.7">RA5</text>
<text x="162.4" y="92.7">TPOUT+</text>
<text x="47.6" y="98.7">RE4</text>
<text x="93.1" y="98.7">BUTTON3</text>
<text x="93.1" y="100.6">BUTTON2</text>
<text x="93.1" y="96.7">DREQ</text>
<text x="162.4" y="98.7">TPOUT-</text>
<text x="162.4" y="100.6">TPIN+</text>
<text x="231.5" y="101.6">GND</text>
<text x="93.1" y="104.6">SD_CD</text>
<text x="93.1" y="102.6">SD_CS</text>
<text x="93.1" y="106.6">LCD_CS</text>
<text x="162.4" y="106.6">TPIN-</text>
<text x="47.6" y="108.6">RE5</text>
<text x="93.1" y="108.6">PGC</text>
<text x="93.1" y="110.5">PGD</text>
<text x="162.4" y="110.5">RE0</text>
<text x="162.4" y="112.5">RE1</text>
<text x="233.7" y="112.5">RS232_RXD</text>
<text x="271.3" y="112.5">TXD</text>
<text x="31.1" y="116.5">VCC33</text>
<text x="93.1" y="116.5">EP_CS0</text>
<text x="93.1" y="114.5">RE_DE</text>
<text x="93.1" y="118.4">EP_CS1</text>
<text x="162.4" y="114.5">RE2</text>
<text x="162.4" y="116.5">RE3</text>
<text x="162.4" y="118.4">RE4</text>
<text x="93.1" y="124.4">MOSI</text>
<text x="93.1" y="122.4">MISO</text>
<text x="93.1" y="120.4">SCK</text>
<text x="162.4" y="120.4">RE5</text>
<text x="233.7" y="122.4">RS232_TXD</text>
<text x="267.5" y="122.4">GNDTTL_RXDUART1_RXD</text>
<text x="19.8" y="126.4">BUTTON2</text>
<text x="93.1" y="128.3">RXD</text>
<text x="93.1" y="126.4">TXD</text>
<text x="162.4" y="126.4">RF1</text>
<text x="162.4" y="128.3">RF2</text>
<text x="162.4" y="130.3">RF3</text>
<text x="19.8" y="136.3">BUTTON3</text>
<text x="93.1" y="132.3">RD0</text>
<text x="93.1" y="134.3">RD1</text>
<text x="93.1" y="136.2">RD2</text>
<text x="162.4" y="132.3">RF4</text>
<text x="162.4" y="134.3">RF5</text>
<text x="162.4" y="136.2">RF6</text>
<text x="220" y="132.3">GND</text>
<text x="239.8" y="132.3">GND</text>
<text x="51.7" y="142.2">GND</text>
<text x="93.1" y="140.2">RG4</text>
<text x="162.4" y="142.2">OSC2</text>
<text x="162.4" y="138.2">RF7</text>
<text x="225.8" y="146.2">RXD</text>
<text x="225.8" y="144.2">TTL_RXD</text>
<text x="225.8" y="148.1">RS485_RXD</text>
<text x="13.3" y="154.1">VCC33</text>
<text x="162.4" y="152.1">OSC1</text>
<text x="233.9" y="154.1">GND</text>
<text x="41.6" y="156">ADC3</text>
<text x="61.4" y="156">ADC2</text>
<text x="267.3" y="160">RS485_RXD</text>
<text x="134.9" y="165.9">GND</text>
<text x="174.5" y="164">GND</text>
<text x="267.3" y="165.9">RE_DE</text>
<text x="26" y="171.9">GND</text>
<text x="51.7" y="171.9">GND</text>
<text x="239.8" y="173.8">GND</text>
<text x="267.3" y="169.9">TXD</text>
</g>
<g font-size="1.8" fill="#00f">
<text x="77.3" y="90.7">Write Protect</text>
<text x="77.3" y="102.6">SD Select</text>
<text x="178.2" y="110.5">LCD_D4</text>
<text x="178.2" y="112.5">LCD_D5</text>
<text x="279.2" y="112.5">UART1_TXD</text>
<text x="178.2" y="114.5">LCD_D6</text>
<text x="178.2" y="116.5">LCD_D7</text>
<text x="188.1" y="114.5">16x2 LCD</text>
<text x="77.3" y="120.4">SPI</text>
<text x="188.1" y="120.4">LED</text>
<text x="11.9" y="126.4">SW2</text>
<text x="77.3" y="128.3">UART</text>
<text x="11.9" y="136.2">SW3</text>
<text x="77.3" y="132.3">LCD_RS</text>
<text x="77.3" y="134.3">LCD_RW</text>
<text x="77.3" y="136.2">LCD_E</text>
<text x="239.4" y="158">VCC5</text>
<text x="233.5" y="177.8">VCC5</text>
</g>
<text font-size="1.8" fill="#bf0000" x="224" y="171.9">GND</text>
<text font-size="1.6" fill="#00f" x="77.3" y="104.7">Card Detect</text>
</svg>
